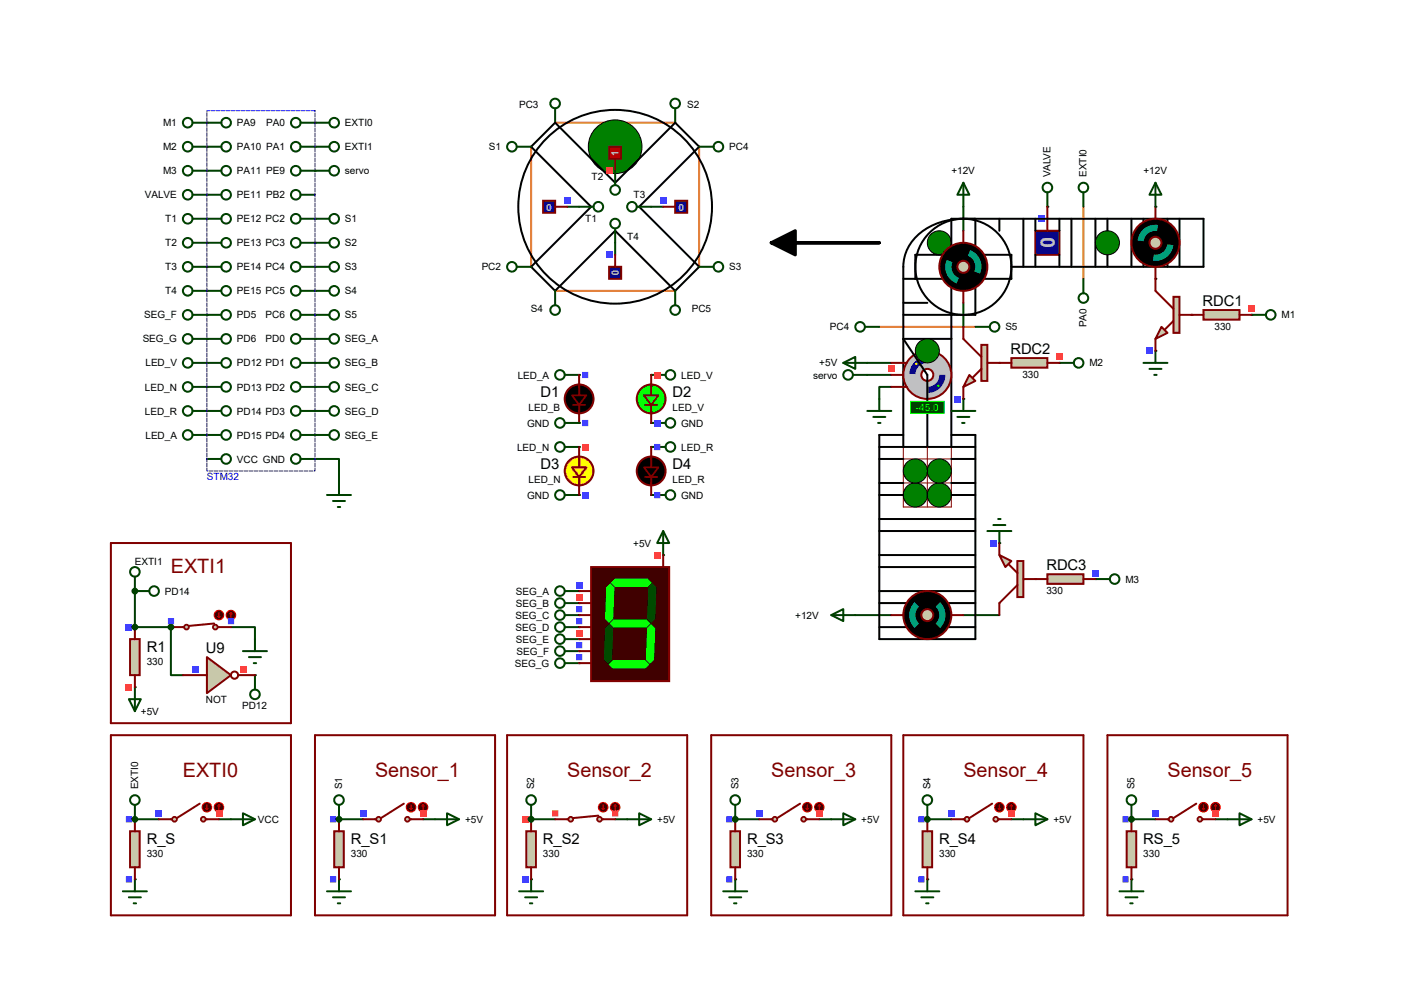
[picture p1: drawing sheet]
<svg xmlns="http://www.w3.org/2000/svg" width="297mm" height="210mm" viewBox="0 0 297 210" stroke-linecap="round" stroke-linejoin="round" font-family="sans-serif">
<path d="M46.3 173.3h2.6" fill="none" stroke="#004000" stroke-width=".42"/>
<path d="M229.2 43.7v15.3" fill="none" stroke="#ff8000" stroke-width=".42"/>
<g fill="#004000">
<circle cx="221.6" cy="43.7" r=".21"/>
<circle cx="28.5" cy="186" r=".21"/>
<circle cx="28.5" cy="173.3" r=".21"/>
</g>
<path d="M28.5 173.3h5.1" fill="none" stroke="#004000" stroke-width=".42"/>
<circle cx="28.5" cy="173.3" r=".21" fill="#004000"/>
<path d="M89.5 173.3h2.5" fill="none" stroke="#004000" stroke-width=".42"/>
<g fill="#004000">
<circle cx="71.7" cy="186" r=".21"/>
<circle cx="71.7" cy="173.3" r=".21"/>
</g>
<path d="M71.7 173.3h5.1" fill="none" stroke="#004000" stroke-width=".42"/>
<circle cx="71.7" cy="173.3" r=".21" fill="#004000"/>
<path d="M130.1 173.3h2.6" fill="none" stroke="#004000" stroke-width=".42"/>
<g fill="#004000">
<circle cx="112.4" cy="186" r=".21"/>
<circle cx="112.4" cy="173.3" r=".21"/>
</g>
<path d="M112.4 173.3h5" fill="none" stroke="#004000" stroke-width=".42"/>
<circle cx="112.4" cy="173.3" r=".21" fill="#004000"/>
<path d="M186 69.1h20.3" fill="none" stroke="#ff8000" stroke-width=".42"/>
<g fill="#004000">
<circle cx="231.7" cy="122.5" r=".21"/>
<circle cx="219" cy="122.5" r=".21"/>
</g>
<path d="M203.8 130.1h7.6" fill="none" stroke="#004000" stroke-width=".42"/>
<circle cx="211.4" cy="114.9" r=".21" fill="#004000"/>
<path d="M180.9 130.1h7.7M173.3 173.3h2.6" fill="none" stroke="#004000" stroke-width=".42"/>
<g fill="#004000">
<circle cx="155.5" cy="186" r=".21"/>
<circle cx="155.5" cy="173.3" r=".21"/>
</g>
<path d="M155.5 173.3h5.1" fill="none" stroke="#004000" stroke-width=".42"/>
<circle cx="155.5" cy="173.3" r=".21" fill="#004000"/>
<path d="M214 173.3h2.5" fill="none" stroke="#004000" stroke-width=".42"/>
<g fill="#004000">
<circle cx="196.2" cy="186" r=".21"/>
<circle cx="196.2" cy="173.3" r=".21"/>
</g>
<path d="M196.2 173.3h5.1" fill="none" stroke="#004000" stroke-width=".42"/>
<circle cx="196.2" cy="173.3" r=".21" fill="#004000"/>
<path d="M257.1 173.3h2.6" fill="none" stroke="#004000" stroke-width=".42"/>
<g fill="#004000">
<circle cx="239.4" cy="186" r=".21"/>
<circle cx="239.4" cy="173.3" r=".21"/>
</g>
<path d="M239.4 173.3h5" fill="none" stroke="#004000" stroke-width=".42"/>
<circle cx="239.4" cy="173.3" r=".21" fill="#004000"/>
<path d="M112.4 31v25.4M117.4 26h25.4M147.9 31v25.4M117.4 61.5h25.4" fill="none" stroke="#ff8000" stroke-width=".42"/>
<path d="M120 43.7h2.5M130.1 51.4v2.5M137.8 43.7h2.5" fill="none" stroke="#004000" stroke-width=".42"/>
<g fill="#004000">
<circle cx="43.8" cy="46.3" r=".21"/>
<circle cx="43.8" cy="51.4" r=".21"/>
<circle cx="43.8" cy="56.4" r=".21"/>
<circle cx="43.8" cy="61.5" r=".21"/>
<circle cx="264.8" cy="66.6" r=".21"/>
<circle cx="252.1" cy="66.6" r=".21"/>
<circle cx="244.4" cy="59" r=".21"/>
<circle cx="244.4" cy="74.2" r=".21"/>
<circle cx="244.4" cy="43.7" r=".21"/>
<circle cx="224.1" cy="76.8" r=".21"/>
<circle cx="211.4" cy="76.8" r=".21"/>
</g>
<path d="M203.8 64.1v5" fill="none" stroke="#004000" stroke-width=".42"/>
<circle cx="203.8" cy="84.4" r=".21" fill="#004000"/>
<path d="M203.8 43.7v5.1M183.5 76.8h5.1M183.5 79.3h5.1M188.6 81.8h-2.6v2.6M48.9 132.6h5v2.6" fill="none" stroke="#004000" stroke-width=".42"/>
<g fill="#004000">
<circle cx="130.1" cy="36.1" r=".21"/>
<circle cx="66.6" cy="26" r=".21"/>
<circle cx="66.6" cy="46.3" r=".21"/>
<circle cx="66.6" cy="51.4" r=".21"/>
<circle cx="66.6" cy="56.4" r=".21"/>
<circle cx="66.6" cy="61.5" r=".21"/>
<circle cx="66.6" cy="66.6" r=".21"/>
<circle cx="43.8" cy="41.2" r=".21"/>
</g>
<path d="M66.6 97.1h5.1v5.1" fill="none" stroke="#004000" stroke-width=".42"/>
<g fill="#004000">
<circle cx="28.5" cy="145.3" r=".21"/>
<circle cx="28.5" cy="132.6" r=".21"/>
<circle cx="66.6" cy="31" r=".21"/>
<circle cx="43.8" cy="26" r=".21"/>
<circle cx="43.8" cy="31" r=".21"/>
<circle cx="43.8" cy="36.1" r=".21"/>
<circle cx="43.8" cy="92" r=".21"/>
<circle cx="43.8" cy="86.9" r=".21"/>
<circle cx="43.8" cy="81.8" r=".21"/>
<circle cx="43.8" cy="76.8" r=".21"/>
<circle cx="122.5" cy="79.3" r=".21"/>
<circle cx="122.5" cy="94.5" r=".21"/>
<circle cx="122.5" cy="104.7" r=".21"/>
<circle cx="137.8" cy="94.5" r=".21"/>
<circle cx="137.8" cy="104.7" r=".21"/>
<circle cx="137.8" cy="79.3" r=".21"/>
<circle cx="137.8" cy="89.5" r=".21"/>
<circle cx="122.5" cy="89.5" r=".21"/>
</g>
<path d="M28.5 125v7.6" fill="none" stroke="#004000" stroke-width=".42"/>
<circle cx="28.5" cy="125" r=".21" fill="#004000"/>
<path d="M28.5 132.6h7.7" fill="none" stroke="#004000" stroke-width=".42"/>
<g fill="#004000">
<circle cx="36.2" cy="132.6" r=".21"/>
<circle cx="53.9" cy="142.8" r=".21"/>
</g>
<path d="M36.2 132.6v10.2h2.5" fill="none" stroke="#004000" stroke-width=".42"/>
<g fill="#004000">
<circle cx="66.6" cy="36.1" r=".21"/>
<circle cx="140.3" cy="117.4" r=".21"/>
<circle cx="122.5" cy="125" r=".21"/>
<circle cx="122.5" cy="127.6" r=".21"/>
<circle cx="122.5" cy="130.1" r=".21"/>
<circle cx="122.5" cy="132.6" r=".21"/>
<circle cx="122.5" cy="135.2" r=".21"/>
<circle cx="122.5" cy="137.7" r=".21"/>
<circle cx="122.5" cy="140.3" r=".21"/>
<circle cx="43.8" cy="66.6" r=".21"/>
<circle cx="43.8" cy="71.7" r=".21"/>
<circle cx="66.6" cy="71.7" r=".21"/>
<circle cx="66.6" cy="76.8" r=".21"/>
<circle cx="66.6" cy="81.8" r=".21"/>
<circle cx="66.6" cy="86.9" r=".21"/>
<circle cx="66.6" cy="92" r=".21"/>
</g>
<g fill="none" stroke="#004000" stroke-width=".42">
<path d="M63.6 26h3M43.8 46.3h3M43.8 51.4h3M43.8 56.4h3M43.8 61.5h3"/>
<circle cx="62.6" cy="26" r="1.02"/>
<circle cx="47.8" cy="46.3" r="1.02"/>
<circle cx="47.8" cy="56.4" r="1.02"/>
<circle cx="47.8" cy="51.4" r="1.02"/>
<circle cx="47.8" cy="61.5" r="1.02"/>
</g>
<g fill="#c8c8aa" stroke="#800000" stroke-width=".38">
<circle cx="43" cy="173.3" r=".51"/>
<circle cx="36.9" cy="173.3" r=".51"/>
</g>
<path d="M33.6 173.3h2.8M42.2 170l-4.8 3M43.5 173.3h2.8" fill="none" stroke="#800000" stroke-width=".42"/>
<circle cx="43.8" cy="170.7" r="1.02" fill="#400000" stroke="#f00" stroke-width=".21"/>
<path d="M43.5 171l.3 .2M43.8 170.2v1M44 171l-.2 .2" fill="none" stroke="#f00" stroke-width=".21"/>
<circle cx="46.3" cy="170.7" r="1.02" fill="#400000" stroke="#f00" stroke-width=".21"/>
<path d="M46.3 170.2l-.2 .3M46.3 170.2l.3 .3M46.3 170.2v1" fill="none" stroke="#f00" stroke-width=".21"/>
<path d="M33 171.4h1.3v1.3h-1.3z" fill="#4040ff"/>
<path d="M45.7 171.4h1.3v1.3h-1.3z" fill="#ff4040"/>
<g fill="none" stroke="#004000" stroke-width=".42">
<path d="M221.6 40.7v3M229.2 40.7v3M229.2 59v3M28.5 170.2v3.1M48.9 173.3h5M51.4 172l2.5 1.3-2.5 1.2zM26 188.5h5.1M27.3 189.8h2.5M28.3 191.1h.5M28.5 186v2.5"/>
<circle cx="221.6" cy="39.7" r="1.02"/>
<circle cx="229.2" cy="39.7" r="1.02"/>
<circle cx="229.2" cy="63" r="1.02"/>
<circle cx="28.5" cy="169.2" r="1.02"/>
</g>
<path d="M23.5 155.5h38.1v38.1h-38.1z" fill="none" stroke="#800000" stroke-width=".42"/>
<path d="M219 48.8h5.1v5.1h-5.1z" fill="#0000c0" stroke="#800000" stroke-width=".42"/>
<path d="M221.6 43.7v5.1" fill="none" stroke="#800000" stroke-width=".42"/>
<path d="M219.7 45.6h1.3v1.3h-1.3z" fill="#4040ff"/>
<path d="M27.5 175.8h2v7.6h-2z" fill="#c8c8aa" stroke="#800000" stroke-width=".42"/>
<path d="M28.5 173.3v2.5M28.5 183.4v2.6" fill="none" stroke="#800000" stroke-width=".42"/>
<path d="M26.6 185.3h1.3v1.3h-1.3zM26.6 172.6h1.3v1.3h-1.3z" fill-rule="evenodd" fill="#4040ff"/>
<circle cx="28.5" cy="173.3" r=".51" fill="#004000" stroke="#004000" stroke-width=".42"/>
<g fill="#c8c8aa" stroke="#800000" stroke-width=".38">
<circle cx="86.2" cy="173.3" r=".51"/>
<circle cx="80.1" cy="173.3" r=".51"/>
</g>
<path d="M76.8 173.3h2.8M85.4 170l-4.8 3M86.7 173.3h2.8" fill="none" stroke="#800000" stroke-width=".42"/>
<circle cx="87" cy="170.7" r="1.02" fill="#400000" stroke="#f00" stroke-width=".21"/>
<path d="M86.7 171l.3 .2M87 170.2v1M87.2 171l-.2 .2" fill="none" stroke="#f00" stroke-width=".21"/>
<circle cx="89.5" cy="170.7" r="1.02" fill="#400000" stroke="#f00" stroke-width=".21"/>
<path d="M89.5 170.2l-.3 .3M89.5 170.2l.2 .3M89.5 170.2v1" fill="none" stroke="#f00" stroke-width=".21"/>
<path d="M76.2 171.4h1.3v1.3h-1.3z" fill="#4040ff"/>
<path d="M88.9 171.4h1.3v1.3h-1.3z" fill="#ff4040"/>
<g fill="none" stroke="#004000" stroke-width=".42">
<path d="M71.7 170.2v3.1M92 173.3h5.1M94.6 172l2.5 1.3-2.5 1.2zM69.2 188.5h5.1M70.4 189.8h2.6M71.5 191.1h.5M71.7 186v2.5"/>
<circle cx="71.7" cy="169.2" r="1.02"/>
</g>
<path d="M66.6 155.5h38.1v38.1h-38.1z" fill="none" stroke="#800000" stroke-width=".42"/>
<path d="M70.7 175.8h2v7.6h-2z" fill="#c8c8aa" stroke="#800000" stroke-width=".42"/>
<path d="M71.7 173.3v2.5M71.7 183.4v2.6" fill="none" stroke="#800000" stroke-width=".42"/>
<path d="M69.8 185.3h1.3v1.3h-1.3zM69.8 172.6h1.3v1.3h-1.3z" fill-rule="evenodd" fill="#4040ff"/>
<circle cx="71.7" cy="173.3" r=".51" fill="#004000" stroke="#004000" stroke-width=".42"/>
<g fill="none" stroke="#000" stroke-width=".42">
<path d="M201.3 46.3h53.3v10.1h-40.6M203.8 46.3a13.1 13.1 0 0 0-11.4 5.6 8.7 8.7 0 0 0-1.3 4.5v15.3h10.2v-12.7h-7.7v-5.1M206.3 46.3v7.6h7.7v5.1h-7.7v7.6h-5M211.4 46.3v2.5M216.5 46.3v10.1M219 46.3v2.5M219 53.9v2.5M224.1 46.3v2.5M224.1 53.9v2.5M226.7 46.3v10.1M231.7 46.3v10.1M234.3 46.3v10.1"/>
<path d="M249.5 46.3v10.1"/>
<circle cx="203.8" cy="56.4" r="10.2"/>
</g>
<path d="M163.2 51.4l5-2.6v5.1l-5-2.5h22.8z" fill="#000" stroke="#000" stroke-width=".68"/>
<g fill="#c8c8aa" stroke="#800000" stroke-width=".38">
<circle cx="126.8" cy="173.3" r=".51"/>
<circle cx="120.7" cy="173.3" r=".51"/>
</g>
<path d="M117.4 173.3h2.8M126.6 172.5l-5.4 .5M127.3 173.3h2.8" fill="none" stroke="#800000" stroke-width=".42"/>
<circle cx="127.6" cy="170.7" r="1.02" fill="#400000" stroke="#f00" stroke-width=".21"/>
<path d="M127.3 171l.3 .2M127.6 170.2v1M127.8 171l-.2 .2" fill="none" stroke="#f00" stroke-width=".21"/>
<circle cx="130.1" cy="170.7" r="1.02" fill="#400000" stroke="#f00" stroke-width=".21"/>
<path d="M130.1 170.2l-.2 .3M130.1 170.2l.3 .3M130.1 170.2v1" fill="none" stroke="#f00" stroke-width=".21"/>
<path d="M116.8 171.4h1.3v1.3h-1.3zM129.5 171.4h1.3v1.3h-1.3z" fill-rule="evenodd" fill="#ff4040"/>
<g fill="none" stroke="#004000" stroke-width=".42">
<path d="M112.4 170.2v3.1M132.7 173.3h5.1M135.2 172l2.6 1.3-2.6 1.2zM109.8 188.5h5.1M111.1 189.8h2.5M112.1 191.1h.5M112.4 186v2.5"/>
<circle cx="112.4" cy="169.2" r="1.02"/>
</g>
<path d="M107.3 155.5h38.1v38.1h-38.1z" fill="none" stroke="#800000" stroke-width=".42"/>
<path d="M111.3 175.8h2.1v7.6h-2.1z" fill="#c8c8aa" stroke="#800000" stroke-width=".42"/>
<path d="M112.4 173.3v2.5M112.4 183.4v2.6" fill="none" stroke="#800000" stroke-width=".42"/>
<path d="M110.4 185.3h1.4v1.3h-1.4z" fill="#4040ff"/>
<path d="M110.4 172.6h1.4v1.3h-1.4z" fill="#ff4040"/>
<circle cx="112.4" cy="173.3" r=".51" fill="#004000" stroke="#004000" stroke-width=".42"/>
<path d="M191.1 59h2.5M239.4 46.3v10.1M241.9 46.3v10.1M247 46.3v10.1M191.1 71.7v22.8h10.2v-22.8M191.1 64.1h5.1M191.1 66.6h10.2M196.2 84.4v10.1M186 135.2h20.3" fill="none" stroke="#000" stroke-width=".42"/>
<circle cx="196.2" cy="79.3" r="5.1" fill="#c0c0c0" stroke="#800000" stroke-width=".42"/>
<circle cx="196.2" cy="79.3" r="1.27" fill="#fff" stroke="#800000" stroke-width=".42"/>
<path d="M191.1 76.8h.8M191.1 81.8h.8" fill="none" stroke="#800000" stroke-width=".42"/>
<path d="M196.2 75.5a3.7 3.7 0 0 1 3.8 3.8h-1.3a2.5 2.5 0 0 0-2.5-2.5z" fill="#c0c0c0" stroke="#c0c0c0" stroke-width=".38"/>
<g fill="#000080">
<path d="M198.7 79.3h1.3a3.7 3.7 0 0 1-3.8 3.8v-1.3a2.5 2.5 0 0 0 2.5-2.5z"/>
<path d="M193.5 76.6a3.8 3.8 0 0 1 2.7-1.1v1.3a2.5 2.5 0 0 0-2.6 2.5h-1.2a3.8 3.8 0 0 1 1.1-2.7z"/>
</g>
<path d="M192.4 79.3h1.2a2.5 2.5 0 0 0 2.6 2.5v1.3a3.7 3.7 0 0 1-3.8-3.8z" fill="#c0c0c0" stroke="#c0c0c0" stroke-width=".38"/>
<circle cx="193.8" cy="77" r=".26" fill="#ff0"/>
<circle cx="198.5" cy="81.6" r=".26" fill="#0f0"/>
<path d="M192.6 84.9h7.1v2.5h-7.1z" fill="#004000" stroke="#0f0" stroke-width=".21"/>
<path d="M188.6 79.3h2.5M188.6 76.8h2.5M188.6 81.8h2.5" fill="none" stroke="#800000" stroke-width=".42"/>
<path d="M187.9 77.4h1.3v1.3h-1.3z" fill="#ff4040"/>
<path d="M191.1 71.7l5.1 7.6v5.1M191.1 92h-5.1v43.2M201.3 92h5v43.2" fill="none" stroke="#000" stroke-width=".42"/>
<path d="M191.1 94.5v12.7h10.2v-12.7M191.1 97.1h10.2M196.2 94.5v12.7M191.1 102.2h10.2" fill="none" stroke="#800000" stroke-width=".21"/>
<g fill="#008000" stroke="#000" stroke-width=".21">
<circle cx="193.6" cy="104.7" r="2.54"/>
<circle cx="198.7" cy="104.7" r="2.54"/>
<circle cx="198.7" cy="99.6" r="2.54"/>
<circle cx="193.6" cy="99.6" r="2.54"/>
<circle cx="234.3" cy="51.4" r="2.54"/>
<circle cx="198.7" cy="51.4" r="2.54"/>
</g>
<path d="M201.3 46.3v7.6h-7.7" fill="none" stroke="#000" stroke-width=".42"/>
<circle cx="196.2" cy="74.2" r="2.54" fill="#008000" stroke="#000" stroke-width=".21"/>
<g fill="none" stroke="#004000" stroke-width=".42">
<path d="M183 69.1h3M206.3 69.1h3.1"/>
<circle cx="181.9" cy="69.1" r="1.02"/>
<circle cx="210.4" cy="69.1" r="1.02"/>
</g>
<g fill="none" stroke="#000" stroke-width=".42">
<path d="M186 97.1h5.1M186 94.5h5.1M201.3 97.1h5M201.3 94.5h5M186 117.4h20.3M186 119.9h20.3M186 109.8h20.3M186 112.3h20.3M186 104.7h5.1M186 102.2h5.1M201.3 104.7h5M201.3 102.2h5"/>
<path d="M186 125h20.3M186 127.6h20.3M186 132.6h20.3"/>
</g>
<circle cx="196.2" cy="130.1" r="5.1" fill="#000" stroke="#800000" stroke-width=".42"/>
<circle cx="196.2" cy="130.1" r="1.27" fill="#c8c8aa" stroke="#800000" stroke-width=".42"/>
<path d="M193.5 127.4a3.9 3.9 0 0 1 5.4 0l-.9 .9a2.46 2.46 0 0 0-3.6 0zM194.4 131.9a2.46 2.46 0 0 0 3.6 0l.9 .9a3.9 3.9 0 0 1-5.4 0z" fill="#000" stroke="#000" stroke-width=".38"/>
<g fill="#00c0c0">
<path d="M198.9 127.4a3.9 3.9 0 0 1 0 5.4l-.9-.9a2.46 2.46 0 0 0 0-3.6z"/>
<path d="M193.5 127.4l.9 .9a2.46 2.46 0 0 0 0 3.6l-.9 .9a3.9 3.9 0 0 1 0-5.4z"/>
</g>
<path d="M188.6 130.1h2.5M201.3 130.1h2.5" fill="none" stroke="#800000" stroke-width=".42"/>
<g fill="none" stroke="#004000" stroke-width=".42">
<path d="M208.9 112.3h5.1M210.1 111h2.6M211.2 109.8h.5M211.4 112.3v2.6M231.7 122.5h3.1"/>
<circle cx="235.8" cy="122.5" r="1.02"/>
</g>
<path d="M221.6 121.5h7.6v2h-7.6z" fill="#c8c8aa" stroke="#800000" stroke-width=".42"/>
<path d="M219 122.5h2.6M229.2 122.5h2.5" fill="none" stroke="#800000" stroke-width=".42"/>
<path d="M231.1 120.6h1.3v1.3h-1.3z" fill="#4040ff"/>
<g fill="#c8c8aa" stroke="#800000" stroke-width=".42">
<path d="M211.4 117.4l2.6 1.3-1.3 1.2z"/>
<path d="M215.2 118.7h1.3v7.6h-1.3z"/>
</g>
<path d="M211.4 114.9v2.5M213.4 119.4l1.8 1.8M215.2 123.7l-3.8 3.9v2.5M216.5 122.5h2.5" fill="none" stroke="#800000" stroke-width=".42"/>
<path d="M209.5 114.2h1.3v1.3h-1.3z" fill="#4040ff"/>
<path d="M175.9 130.1l2.5-1.3v2.6zM175.9 130.1h5" fill="none" stroke="#004000" stroke-width=".42"/>
<g fill="none" stroke="#000" stroke-width=".42">
<path d="M117.4 26l-5 5 12.7 12.7-12.7 12.7 5 5.1 12.7-12.7 12.7 12.7 5.1-5.1-12.7-12.7 12.7-12.7-5.1-5"/>
<circle cx="130.1" cy="43.7" r="20.5"/>
</g>
<g fill="#c8c8aa" stroke="#800000" stroke-width=".38">
<circle cx="170" cy="173.3" r=".51"/>
<circle cx="163.9" cy="173.3" r=".51"/>
</g>
<path d="M160.6 173.3h2.8M169.2 170l-4.8 3M170.5 173.3h2.8" fill="none" stroke="#800000" stroke-width=".42"/>
<circle cx="170.8" cy="170.7" r="1.02" fill="#400000" stroke="#f00" stroke-width=".21"/>
<path d="M170.5 171l.3 .2M170.8 170.2v1M171 171l-.2 .2" fill="none" stroke="#f00" stroke-width=".21"/>
<circle cx="173.3" cy="170.7" r="1.02" fill="#400000" stroke="#f00" stroke-width=".21"/>
<path d="M173.3 170.2l-.2 .3M173.3 170.2l.3 .3M173.3 170.2v1" fill="none" stroke="#f00" stroke-width=".21"/>
<path d="M160 171.4h1.3v1.3h-1.3z" fill="#4040ff"/>
<path d="M172.7 171.4h1.3v1.3h-1.3z" fill="#ff4040"/>
<g fill="none" stroke="#004000" stroke-width=".42">
<path d="M155.5 170.2v3.1M175.9 173.3h5M178.4 172l2.5 1.3-2.5 1.2zM153 188.5h5.1M154.3 189.8h2.5M155.3 191.1h.5M155.5 186v2.5"/>
<circle cx="155.5" cy="169.2" r="1.02"/>
</g>
<path d="M150.5 155.5h38.1v38.1h-38.1z" fill="none" stroke="#800000" stroke-width=".42"/>
<path d="M154.5 175.8h2v7.6h-2z" fill="#c8c8aa" stroke="#800000" stroke-width=".42"/>
<path d="M155.5 173.3v2.5M155.5 183.4v2.6" fill="none" stroke="#800000" stroke-width=".42"/>
<path d="M153.6 185.3h1.3v1.3h-1.3zM153.6 172.6h1.3v1.3h-1.3z" fill-rule="evenodd" fill="#4040ff"/>
<circle cx="155.5" cy="173.3" r=".51" fill="#004000" stroke="#004000" stroke-width=".42"/>
<g fill="#c8c8aa" stroke="#800000" stroke-width=".38">
<circle cx="210.7" cy="173.3" r=".51"/>
<circle cx="204.6" cy="173.3" r=".51"/>
</g>
<path d="M201.3 173.3h2.7M209.9 170l-4.8 3M211.2 173.3h2.8" fill="none" stroke="#800000" stroke-width=".42"/>
<circle cx="211.4" cy="170.7" r="1.02" fill="#400000" stroke="#f00" stroke-width=".21"/>
<path d="M211.2 171l.2 .2M211.4 170.2v1M211.7 171l-.3 .2" fill="none" stroke="#f00" stroke-width=".21"/>
<circle cx="214" cy="170.7" r="1.02" fill="#400000" stroke="#f00" stroke-width=".21"/>
<path d="M214 170.2l-.3 .3M214 170.2l.2 .3M214 170.2v1" fill="none" stroke="#f00" stroke-width=".21"/>
<path d="M200.6 171.4h1.3v1.3h-1.3z" fill="#4040ff"/>
<path d="M213.3 171.4h1.3v1.3h-1.3z" fill="#ff4040"/>
<g fill="none" stroke="#004000" stroke-width=".42">
<path d="M196.2 170.2v3.1M216.5 173.3h5.1M219 172l2.6 1.3-2.6 1.2zM193.6 188.5h5.1M194.9 189.8h2.5M195.9 191.1h.5M196.2 186v2.5"/>
<circle cx="196.2" cy="169.2" r="1.02"/>
</g>
<path d="M191.1 155.5h38.1v38.1h-38.1z" fill="none" stroke="#800000" stroke-width=".42"/>
<path d="M195.2 175.8h2v7.6h-2z" fill="#c8c8aa" stroke="#800000" stroke-width=".42"/>
<path d="M196.2 173.3v2.5M196.2 183.4v2.6" fill="none" stroke="#800000" stroke-width=".42"/>
<path d="M194.3 185.3h1.3v1.3h-1.3zM194.3 172.6h1.3v1.3h-1.3z" fill-rule="evenodd" fill="#4040ff"/>
<circle cx="196.2" cy="173.3" r=".51" fill="#004000" stroke="#004000" stroke-width=".42"/>
<g fill="#c8c8aa" stroke="#800000" stroke-width=".38">
<circle cx="253.8" cy="173.3" r=".51"/>
<circle cx="247.7" cy="173.3" r=".51"/>
</g>
<path d="M244.4 173.3h2.8M253.1 170l-4.9 3M254.3 173.3h2.8" fill="none" stroke="#800000" stroke-width=".42"/>
<circle cx="254.6" cy="170.7" r="1.02" fill="#400000" stroke="#f00" stroke-width=".21"/>
<path d="M254.3 171l.3 .2M254.6 170.2v1M254.8 171l-.2 .2" fill="none" stroke="#f00" stroke-width=".21"/>
<circle cx="257.1" cy="170.7" r="1.02" fill="#400000" stroke="#f00" stroke-width=".21"/>
<path d="M257.1 170.2l-.2 .3M257.1 170.2l.3 .3M257.1 170.2v1" fill="none" stroke="#f00" stroke-width=".21"/>
<path d="M243.8 171.4h1.3v1.3h-1.3z" fill="#4040ff"/>
<path d="M256.5 171.4h1.3v1.3h-1.3z" fill="#ff4040"/>
<g fill="none" stroke="#004000" stroke-width=".42">
<path d="M239.4 170.2v3.1M259.7 173.3h5.1M262.2 172l2.6 1.3-2.6 1.2zM236.8 188.5h5.1M238.1 189.8h2.5M239.1 191.1h.5M239.4 186v2.5"/>
<circle cx="239.4" cy="169.2" r="1.02"/>
</g>
<path d="M234.3 155.5h38.1v38.1h-38.1z" fill="none" stroke="#800000" stroke-width=".42"/>
<path d="M238.3 175.8h2.1v7.6h-2.1z" fill="#c8c8aa" stroke="#800000" stroke-width=".42"/>
<path d="M239.4 173.3v2.5M239.4 183.4v2.6" fill="none" stroke="#800000" stroke-width=".42"/>
<path d="M237.4 185.3h1.4v1.3h-1.4zM237.4 172.6h1.4v1.3h-1.4z" fill-rule="evenodd" fill="#4040ff"/>
<circle cx="239.4" cy="173.3" r=".51" fill="#004000" stroke="#004000" stroke-width=".42"/>
<g fill="none" stroke="#004000" stroke-width=".42">
<path d="M109.3 31h3.1M117.4 22.9v3.1M142.8 22.9v3.1M147.9 31h3.1M109.3 56.4h3.1M122.5 43.7h3.1M130.1 48.3v3.1M134.7 43.7h3.1M147.9 56.4h3.1M117.4 61.5v3.1M142.8 61.5v3.1"/>
<circle cx="108.3" cy="31" r="1.02"/>
<circle cx="117.4" cy="21.9" r="1.02"/>
<circle cx="142.8" cy="21.9" r="1.02"/>
<circle cx="152" cy="31" r="1.02"/>
<circle cx="108.3" cy="56.4" r="1.02"/>
<circle cx="126.6" cy="43.7" r="1.02"/>
<circle cx="130.1" cy="47.3" r="1.02"/>
<circle cx="133.7" cy="43.7" r="1.02"/>
<circle cx="152" cy="56.4" r="1.02"/>
<circle cx="117.4" cy="65.6" r="1.02"/>
<circle cx="142.8" cy="65.6" r="1.02"/>
</g>
<path d="M128.9 56.4h2.5v2.6h-2.5z" fill="#0000c0" stroke="#800000" stroke-width=".42"/>
<path d="M130.1 53.9v2.5" fill="none" stroke="#800000" stroke-width=".42"/>
<path d="M128.2 53.3h1.3v1.3h-1.3z" fill="#4040ff"/>
<path d="M142.8 42.5h2.6v2.5h-2.6z" fill="#0000c0" stroke="#800000" stroke-width=".42"/>
<path d="M140.3 43.7h2.5" fill="none" stroke="#800000" stroke-width=".42"/>
<path d="M139.7 41.8h1.3v1.3h-1.3z" fill="#4040ff"/>
<path d="M114.9 42.5h2.5v2.5h-2.5z" fill="#0000c0" stroke="#800000" stroke-width=".42"/>
<path d="M117.4 43.7h2.6" fill="none" stroke="#800000" stroke-width=".42"/>
<path d="M119.3 41.8h1.3v1.3h-1.3z" fill="#4040ff"/>
<g fill="none" stroke="#004000" stroke-width=".42">
<path d="M40.7 46.3h3.1M40.7 51.4h3.1M40.7 56.4h3.1M40.7 61.5h3.1"/>
<circle cx="39.7" cy="56.4" r="1.02"/>
<circle cx="39.7" cy="46.3" r="1.02"/>
<circle cx="39.7" cy="51.4" r="1.02"/>
<circle cx="39.7" cy="61.5" r="1.02"/>
</g>
<circle cx="244.4" cy="51.4" r="5.1" fill="#000" stroke="#800000" stroke-width=".42"/>
<circle cx="244.4" cy="51.4" r="1.27" fill="#c8c8aa" stroke="#800000" stroke-width=".42"/>
<path d="M240.7 50.8l1.2 .2a2.45 2.45 0 0 0 2.2 2.8l-.2 1.3a3.7 3.7 0 0 1-3.2-4.3zM244.9 47.6a3.7 3.7 0 0 1 3.3 4.3l-1.3-.2a2.45 2.45 0 0 0-2.1-2.8z" fill="#000" stroke="#000" stroke-width=".38"/>
<g fill="#00c0c0">
<path d="M241.6 48.8a3.8 3.8 0 0 1 3.3-1.2l-.1 1.3a2.45 2.45 0 0 0-2.9 2.1l-1.2-.2 .1-.7z"/>
<path d="M244.1 53.8a2.45 2.45 0 0 0 2.8-2.1l1.3 .2a3.7 3.7 0 0 1-4.3 3.2z"/>
</g>
<path d="M244.4 43.7v2.6M244.4 56.4v2.6" fill="none" stroke="#800000" stroke-width=".42"/>
<g fill="none" stroke="#004000" stroke-width=".42">
<path d="M241.9 76.8h5.1M243.2 78h2.5M244.2 79.3h.5M244.4 74.2v2.6M264.8 66.6h3"/>
<circle cx="268.8" cy="66.6" r="1.02"/>
</g>
<path d="M254.6 65.6h7.6v2h-7.6z" fill="#c8c8aa" stroke="#800000" stroke-width=".42"/>
<path d="M252.1 66.6h2.5M262.2 66.6h2.6" fill="none" stroke="#800000" stroke-width=".42"/>
<path d="M264.1 64.7h1.3v1.3h-1.3z" fill="#ff4040"/>
<g fill="#c8c8aa" stroke="#800000" stroke-width=".42">
<path d="M245.7 69.1l1.3 1.3-2.6 1.3z"/>
<path d="M248.2 62.8h1.3v7.6h-1.3z"/>
</g>
<path d="M244.4 59v2.5l3.8 3.8M244.4 71.7v2.5M248.2 67.9l-1.7 1.7M249.5 66.6h2.6" fill="none" stroke="#800000" stroke-width=".42"/>
<path d="M242.5 73.6h1.3v1.3h-1.3z" fill="#4040ff"/>
<path d="M244.4 38.7l1.3 2.5h-2.5zM244.4 38.7v5" fill="none" stroke="#004000" stroke-width=".42"/>
<circle cx="203.8" cy="56.4" r="5.1" fill="#000" stroke="#800000" stroke-width=".42"/>
<circle cx="203.8" cy="56.4" r="1.27" fill="#c8c8aa" stroke="#800000" stroke-width=".42"/>
<path d="M201.1 53.7a3.7 3.7 0 0 1 4.1-.8l-.4 1.2a2.48 2.48 0 0 0-3.3 1.4l-1.2-.5zM202.8 58.8a2.48 2.48 0 0 0 3.3-1.4l1.2 .5a3.7 3.7 0 0 1-4.9 2z" fill="#000" stroke="#000" stroke-width=".38"/>
<g fill="#00c0c0">
<path d="M205.2 52.9a3.7 3.7 0 0 1 2.1 5l-1.2-.5a2.48 2.48 0 0 0-1.3-3.3z"/>
<path d="M200.3 55l1.2 .5a2.48 2.48 0 0 0 1.3 3.3l-.4 1.1a3.7 3.7 0 0 1-2.1-4.9z"/>
</g>
<path d="M203.8 48.8v2.6M203.8 61.5v2.6" fill="none" stroke="#800000" stroke-width=".42"/>
<g fill="none" stroke="#004000" stroke-width=".42">
<path d="M224.1 76.8h3.1M201.3 86.9h5M202.5 88.2h2.6M203.5 89.5h.5M203.8 84.4v2.5"/>
<circle cx="228.2" cy="76.8" r="1.02"/>
</g>
<path d="M214 75.7h7.6v2.1h-7.6z" fill="#c8c8aa" stroke="#800000" stroke-width=".42"/>
<path d="M211.4 76.8h2.6M221.6 76.8h2.5" fill="none" stroke="#800000" stroke-width=".42"/>
<path d="M223.5 74.8h1.3v1.4h-1.3z" fill="#ff4040"/>
<g fill="#c8c8aa" stroke="#800000" stroke-width=".42">
<path d="M205.1 79.3l1.2 1.3-2.5 1.2z"/>
<path d="M207.6 72.9h1.3v7.7h-1.3z"/>
</g>
<path d="M203.8 69.1v2.6l3.8 3.8M207.6 78l-1.8 1.8M208.9 76.8h2.5M203.8 81.8v2.6" fill="none" stroke="#800000" stroke-width=".42"/>
<path d="M201.9 83.7h1.3v1.3h-1.3z" fill="#4040ff"/>
<g fill="none" stroke="#004000" stroke-width=".42">
<path d="M203.8 38.7l1.3 2.5h-2.6zM203.8 38.7v5M178.4 76.8l2.5-1.3v2.5zM178.4 76.8h5.1M180.4 79.3h3.1M183.5 86.9h5.1M184.7 88.2h2.6M185.8 89.5h.5M186 84.4v2.5"/>
<circle cx="179.4" cy="79.3" r="1.02"/>
</g>
<g fill="#c8c8aa" stroke="#800000" stroke-width=".38">
<circle cx="45.6" cy="132.6" r=".51"/>
<circle cx="39.5" cy="132.6" r=".51"/>
</g>
<path d="M36.2 132.6h2.7M45.3 131.9l-5.3 .5M46.1 132.6h2.8" fill="none" stroke="#800000" stroke-width=".42"/>
<circle cx="46.3" cy="130.1" r="1.02" fill="#400000" stroke="#f00" stroke-width=".21"/>
<path d="M46.1 130.3l.2 .3M46.3 129.6v1M46.6 130.3l-.3 .3" fill="none" stroke="#f00" stroke-width=".21"/>
<circle cx="48.9" cy="130.1" r="1.02" fill="#400000" stroke="#f00" stroke-width=".21"/>
<path d="M48.9 129.6l-.3 .2M48.9 129.6l.2 .2M48.9 129.6v1" fill="none" stroke="#f00" stroke-width=".21"/>
<path d="M35.5 130.7h1.3v1.3h-1.3zM48.2 130.7h1.3v1.3h-1.3z" fill-rule="evenodd" fill="#4040ff"/>
<g fill="none" stroke="#004000" stroke-width=".42">
<path d="M28.5 122v3M51.4 137.7h5.1M52.7 139h2.5M53.9 135.2v2.5M27.3 147.9h2.5l-1.3 2.5zM28.5 145.3v5.1M53.7 140.3h.5"/>
<circle cx="28.5" cy="120.9" r="1.02"/>
</g>
<path d="M23.5 114.9h38.1v38.1h-38.1z" fill="none" stroke="#800000" stroke-width=".42"/>
<circle cx="130.1" cy="31" r="5.7" fill="#008000" stroke="#000" stroke-width=".21"/>
<path d="M117.4 26l12.7 12.7 12.7-12.7" fill="none" stroke="#000" stroke-width=".42"/>
<path d="M128.9 31h2.5v2.6h-2.5z" fill="#c00000" stroke="#800000" stroke-width=".42"/>
<path d="M130.1 33.6v2.5" fill="none" stroke="#800000" stroke-width=".42"/>
<path d="M128.2 35.5h1.3v1.3h-1.3z" fill="#ff4040"/>
<g fill="none" stroke="#004000" stroke-width=".42">
<path d="M66.6 26h3.1M130.1 36.1v3.1M40.7 41.2h6.1M63.6 46.3h6.1M63.6 51.4h6.1M63.6 56.4h6.1M63.6 41.2h3M63.6 61.5h6.1M63.6 66.6h6.1M43.8 97.1h3M63.6 97.1h3M69.2 104.7h5.1"/>
<path d="M70.4 106h2.6M71.5 107.2h.5M71.7 102.2v2.5"/>
<circle cx="70.7" cy="26" r="1.02"/>
<circle cx="39.7" cy="41.2" r="1.02"/>
<circle cx="47.8" cy="41.2" r="1.02"/>
<circle cx="62.6" cy="56.4" r="1.02"/>
<circle cx="62.6" cy="51.4" r="1.02"/>
<circle cx="62.6" cy="46.3" r="1.02"/>
<circle cx="62.6" cy="41.2" r="1.02"/>
<circle cx="70.7" cy="56.4" r="1.02"/>
<circle cx="70.7" cy="46.3" r="1.02"/>
<circle cx="70.7" cy="51.4" r="1.02"/>
<circle cx="130.1" cy="40.2" r="1.02"/>
<circle cx="62.6" cy="61.5" r="1.02"/>
<circle cx="62.6" cy="66.6" r="1.02"/>
<circle cx="70.7" cy="66.6" r="1.02"/>
<circle cx="70.7" cy="61.5" r="1.02"/>
<circle cx="47.8" cy="97.1" r="1.02"/>
<circle cx="62.6" cy="97.1" r="1.02"/>
</g>
<path d="M27.5 135.2h2v7.6h-2z" fill="#c8c8aa" stroke="#800000" stroke-width=".42"/>
<path d="M28.5 132.6v2.6M28.5 142.8v2.5" fill="none" stroke="#800000" stroke-width=".42"/>
<path d="M26.6 144.7h1.3v1.3h-1.3z" fill="#ff4040"/>
<path d="M26.6 132h1.3v1.3h-1.3z" fill="#4040ff"/>
<circle cx="28.5" cy="132.6" r=".51" fill="#004000" stroke="#004000" stroke-width=".42"/>
<g fill="none" stroke="#004000" stroke-width=".42">
<path d="M40.7 31h6.1M40.7 26h6.1M40.7 36.1h6.1M63.6 31h6.1M40.7 76.8h6.1M119.5 79.3h3M137.8 79.3h3M40.7 92h6.1M40.7 86.9h6.1M40.7 81.8h6.1M119.5 94.5h3M137.8 94.5h3"/>
<circle cx="39.7" cy="26" r="1.02"/>
<circle cx="39.7" cy="36.1" r="1.02"/>
<circle cx="39.7" cy="31" r="1.02"/>
<circle cx="47.8" cy="26" r="1.02"/>
<circle cx="47.8" cy="36.1" r="1.02"/>
<circle cx="47.8" cy="31" r="1.02"/>
<circle cx="62.6" cy="31" r="1.02"/>
<circle cx="70.7" cy="31" r="1.02"/>
<circle cx="39.7" cy="76.8" r="1.02"/>
<circle cx="47.8" cy="76.8" r="1.02"/>
<circle cx="118.4" cy="79.3" r="1.02"/>
<circle cx="141.8" cy="79.3" r="1.02"/>
<circle cx="39.7" cy="81.8" r="1.02"/>
<circle cx="39.7" cy="86.9" r="1.02"/>
<circle cx="39.7" cy="92" r="1.02"/>
<circle cx="47.8" cy="81.8" r="1.02"/>
<circle cx="47.8" cy="86.9" r="1.02"/>
<circle cx="47.8" cy="92" r="1.02"/>
<circle cx="118.4" cy="94.5" r="1.02"/>
<circle cx="141.8" cy="94.5" r="1.02"/>
</g>
<circle cx="122.5" cy="84.4" r="3" fill="#000" stroke="#800000" stroke-width=".42"/>
<path d="M121.2 85.6h2.6" fill="none" stroke="#800000" stroke-width=".38"/>
<path d="M121.5 84.4h2M122 83.9h1v1h-1zM122.5 83.4v2" fill="none" stroke="#000040" stroke-width=".21"/>
<path d="M122.5 79.3v4.3M122.5 85.6v3.9" fill="none" stroke="#800000" stroke-width=".42"/>
<path d="M121 83.6h3l-1.5 2z" fill="#000" stroke="#800000" stroke-width=".38"/>
<path d="M123.1 78.7h1.4v1.3h-1.4zM123.1 88.8h1.4v1.3h-1.4z" fill-rule="evenodd" fill="#4040ff"/>
<g fill="none" stroke="#004000" stroke-width=".42">
<path d="M119.5 104.7h3"/>
<circle cx="118.4" cy="104.7" r="1.02"/>
</g>
<circle cx="122.5" cy="99.6" r="3" fill="#ffb400" stroke="#800000" stroke-width=".42"/>
<path d="M121.2 100.9h2.6" fill="none" stroke="#800000" stroke-width=".38"/>
<path d="M122.5 96.6v2.2M122.5 100.9v1.8" fill="none" stroke="#800000" stroke-width=".42"/>
<path d="M121 98.8h3l-1.5 2.1z" fill="#ffb400" stroke="#800000" stroke-width=".38"/>
<path d="M122.5 94.5v2.6M122.5 102.2v2.5" fill="none" stroke="#800000" stroke-width=".42"/>
<path d="M123.1 93.9h1.4v1.3h-1.4z" fill="#ff4040"/>
<path d="M123.1 104.1h1.4v1.3h-1.4z" fill="#4040ff"/>
<g fill="none" stroke="#004000" stroke-width=".42">
<path d="M137.8 104.7h3"/>
<circle cx="141.8" cy="104.7" r="1.02"/>
</g>
<circle cx="137.8" cy="99.6" r="3" fill="#000" stroke="#800000" stroke-width=".42"/>
<path d="M136.5 100.9h2.5" fill="none" stroke="#800000" stroke-width=".38"/>
<path d="M137.8 94.5v4.3M137.8 100.9v3.8" fill="none" stroke="#800000" stroke-width=".42"/>
<path d="M136.2 98.8h3.1l-1.5 2.1z" fill="#000" stroke="#800000" stroke-width=".38"/>
<path d="M138.4 93.9h1.3v1.3h-1.3zM138.4 104.1h1.3v1.3h-1.3z" fill-rule="evenodd" fill="#4040ff"/>
<g fill="none" stroke="#004000" stroke-width=".42">
<path d="M137.8 89.5h3"/>
<circle cx="141.8" cy="89.5" r="1.02"/>
</g>
<circle cx="137.8" cy="84.4" r="3" fill="#0f0" stroke="#800000" stroke-width=".42"/>
<path d="M136.5 85.6h2.5" fill="none" stroke="#800000" stroke-width=".38"/>
<path d="M137.8 81.3v2.3M137.8 85.6v1.8" fill="none" stroke="#800000" stroke-width=".42"/>
<path d="M136.2 83.6h3.1l-1.5 2z" fill="#2bff2b" stroke="#800000" stroke-width=".38"/>
<path d="M137.8 79.3v2.5M137.8 86.9v2.6" fill="none" stroke="#800000" stroke-width=".42"/>
<path d="M138.4 78.7h1.3v1.3h-1.3z" fill="#ff4040"/>
<path d="M138.4 88.8h1.3v1.3h-1.3z" fill="#4040ff"/>
<g fill="none" stroke="#004000" stroke-width=".42">
<path d="M119.5 89.5h3M28.5 125h3.1M53.9 142.8v3"/>
<circle cx="118.4" cy="89.5" r="1.02"/>
<circle cx="32.6" cy="125" r="1.02"/>
<circle cx="53.9" cy="146.9" r="1.02"/>
</g>
<g fill="#004000" stroke="#004000" stroke-width=".42">
<circle cx="28.5" cy="125" r=".51"/>
<circle cx="36.2" cy="132.6" r=".51"/>
</g>
<path d="M43.8 139l5.1 3.8-5.1 3.8z" fill="#c8c8aa" stroke="#800000" stroke-width=".42"/>
<g fill="none" stroke="#800000" stroke-width=".42">
<path d="M38.7 142.8h5.1M50.4 142.8h3.5"/>
<circle cx="49.6" cy="142.8" r=".76"/>
</g>
<path d="M50.8 140.9h1.3v1.3h-1.3z" fill="#ff4040"/>
<path d="M40.6 140.9h1.3v1.3h-1.3z" fill="#4040ff"/>
<path d="M43.8 23.4h22.8v76.2h-22.8z" fill="none" stroke="#0000c0" stroke-width=".21" stroke-dasharray=".8 .3"/>
<g fill="none" stroke="#004000" stroke-width=".42">
<path d="M63.6 36.1h6.1M140.3 112.3l1.3 2.6h-2.6zM140.3 112.3v5.1M119.5 125h3M119.5 127.6h3M119.5 130.1h3M119.5 132.6h3M119.5 135.2h3M119.5 137.7h3M119.5 140.3h3"/>
<circle cx="62.6" cy="36.1" r="1.02"/>
<circle cx="70.7" cy="36.1" r="1.02"/>
<circle cx="118.4" cy="135.2" r="1.02"/>
<circle cx="118.4" cy="125" r="1.02"/>
<circle cx="118.4" cy="132.6" r="1.02"/>
<circle cx="118.4" cy="137.7" r="1.02"/>
<circle cx="118.4" cy="130.1" r="1.02"/>
<circle cx="118.4" cy="127.6" r="1.02"/>
<circle cx="118.4" cy="140.3" r="1.02"/>
</g>
<path d="M125.1 119.9h16.5v24.2h-16.5z" fill="#400000" stroke="#800000" stroke-width=".42"/>
<g fill="#0f0" stroke="#0f0" stroke-width=".21">
<path d="M129.4 123.2l.7-.7h6.9l.8 .7-.8 .8h-6.9z"/>
<path d="M137 132.9l.8-.8 .7 .8-.2 6.6-.8 .8-.8-.8z"/>
<path d="M128.9 140.5l.7-.8h6.9l.7 .8-.7 .8h-6.9z"/>
<path d="M128.4 124.2l.7-.7 .8 .7-.3 6.7-.7 .7-.8-.7z"/>
<path d="M129.1 131.9l.8-.8h6.8l.8 .8-.8 .7h-6.8z"/>
</g>
<g fill="#035205" stroke="#035205" stroke-width=".21">
<path d="M137.2 124.2l.8-.7 .8 .7-.3 6.7-.7 .7-.8-.7z"/>
<path d="M128.1 132.9l.8-.8 .7 .8-.2 6.6-.8 .8-.8-.8z"/>
</g>
<path d="M140.3 117.4v2.5M122.5 125h2.6M122.5 127.6h2.6M122.5 130.1h2.6M122.5 132.6h2.6M122.5 135.2h2.6M122.5 137.7h2.6M122.5 140.3h2.6" fill="none" stroke="#800000" stroke-width=".42"/>
<path d="M121.9 123.1h1.3v1.3h-1.3z" fill="#4040ff"/>
<path d="M121.9 125.6h1.3v1.4h-1.3z" fill="#ff4040"/>
<path d="M121.9 128.2h1.3v1.3h-1.3zM121.9 130.7h1.3v1.3h-1.3z" fill-rule="evenodd" fill="#4040ff"/>
<path d="M121.9 133.3h1.3v1.3h-1.3z" fill="#ff4040"/>
<path d="M121.9 135.8h1.3v1.3h-1.3zM121.9 138.3h1.3v1.4h-1.3z" fill-rule="evenodd" fill="#4040ff"/>
<path d="M138.4 116.8h1.3v1.3h-1.3z" fill="#ff4040"/>
<g fill="none" stroke="#004000" stroke-width=".42">
<path d="M40.7 66.6h6.1M40.7 71.7h6.1M63.6 71.7h6.1M63.6 76.8h6.1M63.6 81.8h6.1M63.6 86.9h6.1M63.6 92h6.1"/>
<circle cx="39.7" cy="71.7" r="1.02"/>
<circle cx="39.7" cy="66.6" r="1.02"/>
<circle cx="47.8" cy="71.7" r="1.02"/>
<circle cx="47.8" cy="66.6" r="1.02"/>
<circle cx="62.6" cy="76.8" r="1.02"/>
<circle cx="62.6" cy="71.7" r="1.02"/>
<circle cx="70.7" cy="76.8" r="1.02"/>
<circle cx="70.7" cy="71.7" r="1.02"/>
<circle cx="62.6" cy="81.8" r="1.02"/>
<circle cx="62.6" cy="92" r="1.02"/>
<circle cx="62.6" cy="86.9" r="1.02"/>
<circle cx="70.7" cy="81.8" r="1.02"/>
<circle cx="70.7" cy="86.9" r="1.02"/>
<circle cx="70.7" cy="92" r="1.02"/>
</g>
<text font-size="4.2" fill="#c0c0c0" x="220.2" y="50.2" transform="rotate(90 220.2 50.2)">0</text>
<g font-size="4.2" fill="#800000">
<text x="36.2" y="121.2">EXTI1</text>
<text x="38.7" y="164.4">EXTI0</text>
<text x="79.3" y="164.4">Sensor_1</text>
<text x="120" y="164.4">Sensor_2</text>
<text x="163.2" y="164.4">Sensor_3</text>
<text x="203.8" y="164.4">Sensor_4</text>
<text x="247" y="164.4">Sensor_5</text>
</g>
<g font-size="3.1">
<text x="254.4" y="64.7">RDC1</text>
<text x="213.7" y="74.8">RDC2</text>
<text x="114.3" y="83.9">D1</text>
<text x="142.3" y="83.9">D2</text>
<text x="114.3" y="99.2">D3</text>
<text x="142.3" y="99.2">D4</text>
<text x="221.4" y="120.6">RDC3</text>
<text x="31" y="137.8">R1</text>
<text x="43.6" y="138.1">U9</text>
<text x="31" y="178.4">R_S</text>
<text x="74.2" y="178.4">R_S1</text>
<text x="114.9" y="178.4">R_S2</text>
<text x="158" y="178.4">R_S3</text>
<text x="198.7" y="178.4">R_S4</text>
<text x="241.9" y="178.4">RS_5</text>
</g>
<g font-size="2.1">
<text x="109.8" y="22.9">PC3</text>
<text x="145.4" y="22.9">S2</text>
<text x="34.5" y="26.7">M1</text>
<text x="50.1" y="26.7">PA9</text>
<text x="56.3" y="26.7">PA0</text>
<text x="73" y="26.7">EXTI0</text>
<text x="34.5" y="31.8">M2</text>
<text x="50.1" y="31.8">PA10 PA1</text>
<text x="73" y="31.8">EXTI1</text>
<text x="103.4" y="31.8">S1</text>
<text x="154.3" y="31.8">PC4</text>
<text x="30.6" y="42">VALVE</text>
<text x="34.5" y="36.9">M3</text>
<text x="50.1" y="42">PE11 PB2</text>
<text x="50.1" y="36.9">PA11 PE9</text>
<text x="73" y="36.9">servo</text>
<text x="125.1" y="38.1">T2</text>
<text x="134" y="42">T3</text>
<text x="201.3" y="36.9">+12V</text>
<text x="222.2" y="37.4" transform="rotate(-90 222.2 37.4)">VALVE</text>
<text x="229.9" y="37.4" transform="rotate(-90 229.9 37.4)">EXTI0</text>
<text x="241.9" y="36.9">+12V</text>
<text x="35" y="47">T1</text>
<text x="50.1" y="47">PE12 PC2</text>
<text x="73" y="47">S1</text>
<text x="123.8" y="47">T1</text>
<text x="35" y="52.1">T2</text>
<text x="50.1" y="52.1">PE13 PC3</text>
<text x="73" y="52.1">S2</text>
<text x="132.7" y="50.8">T4</text>
<text x="35" y="57.2">T3</text>
<text x="50.1" y="57.2">PE14 PC4</text>
<text x="73" y="57.2">S3</text>
<text x="101.9" y="57.2">PC2</text>
<text x="154.3" y="57.2">S3</text>
<text x="35" y="62.3">T4</text>
<text x="50.1" y="62.3">PE15 PC5</text>
<text x="73" y="62.3">S4</text>
<text x="30.5" y="67.4">SEG_F</text>
<text x="50.1" y="67.4">PD5</text>
<text x="56.2" y="67.4">PC6</text>
<text x="73" y="67.4">S5</text>
<text x="112.3" y="66.1">S4</text>
<text x="146.3" y="66.1">PC5</text>
<text x="175.6" y="69.9">PC4</text>
<text x="212.7" y="69.9">S5</text>
<text x="229.9" y="69.1" transform="rotate(-90 229.9 69.1)">PA0</text>
<text x="256.9" y="69.8">330</text>
<text x="271.1" y="67.4">M1</text>
<text x="30.2" y="72.4">SEG_G</text>
<text x="30.8" y="77.5">LED_V</text>
<text x="50.1" y="77.5">PD12 PD1</text>
<text x="50.1" y="72.4">PD6</text>
<text x="56.2" y="72.4">PD0</text>
<text x="73" y="72.4">SEG_A</text>
<text x="73" y="77.5">SEG_B</text>
<text x="173.3" y="77.5">+5V</text>
<text x="230.5" y="77.5">M2</text>
<text x="30.6" y="82.6">LED_N</text>
<text x="50.1" y="82.6">PD13 PD2</text>
<text x="73" y="82.6">SEG_C</text>
<text x="109.5" y="80.1">LED_A</text>
<text x="144.1" y="80.1">LED_V</text>
<text x="172" y="80.1">servo</text>
<text x="216.3" y="79.9">330</text>
<text x="30.6" y="87.7">LED_R</text>
<text x="50.1" y="87.7">PD14 PD3</text>
<text x="73" y="87.7">SEG_D</text>
<text x="111.8" y="86.9">LED_B</text>
<text x="142.3" y="86.9">LED_V</text>
<text x="30.8" y="92.8">LED_A</text>
<text x="50.1" y="92.8">PD15 PD4</text>
<text x="73" y="92.8">SEG_E</text>
<text x="109.4" y="95.3">LED_N</text>
<text x="111.5" y="90.2">GND</text>
<text x="144.1" y="95.3">LED_R</text>
<text x="144.1" y="90.2">GND</text>
<text x="50.1" y="97.8">VCC GND</text>
<text x="111.5" y="105.5">GND</text>
<text x="111.8" y="102.1">LED_N</text>
<text x="142.3" y="102.1">LED_R</text>
<text x="144.1" y="105.5">GND</text>
<text x="28.5" y="119.4">EXTI1</text>
<text x="133.9" y="115.6">+5V</text>
<text x="34.9" y="125.8">PD14</text>
<text x="109.1" y="125.8">SEG_A</text>
<text x="221.4" y="125.6">330</text>
<text x="238.1" y="123.2">M3</text>
<text x="109.1" y="130.9">SEG_C</text>
<text x="109.1" y="128.3">SEG_B</text>
<text x="168.2" y="130.9">+12V</text>
<text x="109.1" y="133.4">SEG_D</text>
<text x="109.1" y="135.9">SEG_E</text>
<text x="31" y="140.7">330</text>
<text x="108.9" y="141">SEG_G</text>
<text x="109.3" y="138.5">SEG_F</text>
<text x="43.6" y="148.8">NOT</text>
<text x="51.2" y="149.9">PD12</text>
<text x="29.8" y="151.2">+5V</text>
<text x="29.2" y="166.9" transform="rotate(-90 29.2 166.9)">EXTI0</text>
<text x="72.4" y="166.9" transform="rotate(-90 72.4 166.9)">S1</text>
<text x="113" y="166.9" transform="rotate(-90 113 166.9)">S2</text>
<text x="156.2" y="166.9" transform="rotate(-90 156.2 166.9)">S3</text>
<text x="196.8" y="166.9" transform="rotate(-90 196.8 166.9)">S4</text>
<text x="240" y="166.9" transform="rotate(-90 240 166.9)">S5</text>
<text x="54.6" y="174">VCC</text>
<text x="98.4" y="174">+5V</text>
<text x="139" y="174">+5V</text>
<text x="182.2" y="174">+5V</text>
<text x="222.8" y="174">+5V</text>
<text x="266" y="174">+5V</text>
<text x="31" y="181.4">330</text>
<text x="74.2" y="181.4">330</text>
<text x="114.9" y="181.4">330</text>
<text x="158" y="181.4">330</text>
<text x="198.7" y="181.4">330</text>
<text x="241.9" y="181.4">330</text>
</g>
<g font-size="2.1" fill="#c0c0c0">
<text x="130.8" y="32.9" transform="rotate(-90 130.8 32.9)">1</text>
<text x="116.8" y="43.1" transform="rotate(-180 116.8 43.1)">0</text>
<text x="143.5" y="44.5">0</text>
<text x="129.5" y="57.1" transform="rotate(90 129.5 57.1)">0</text>
</g>
<text font-size="2.1" fill="#0f0" x="193.8" y="86.9">-45.0</text>
<text font-size="2.1" fill="#0000c0" x="43.8" y="101.6">STM32</text>
</svg>
